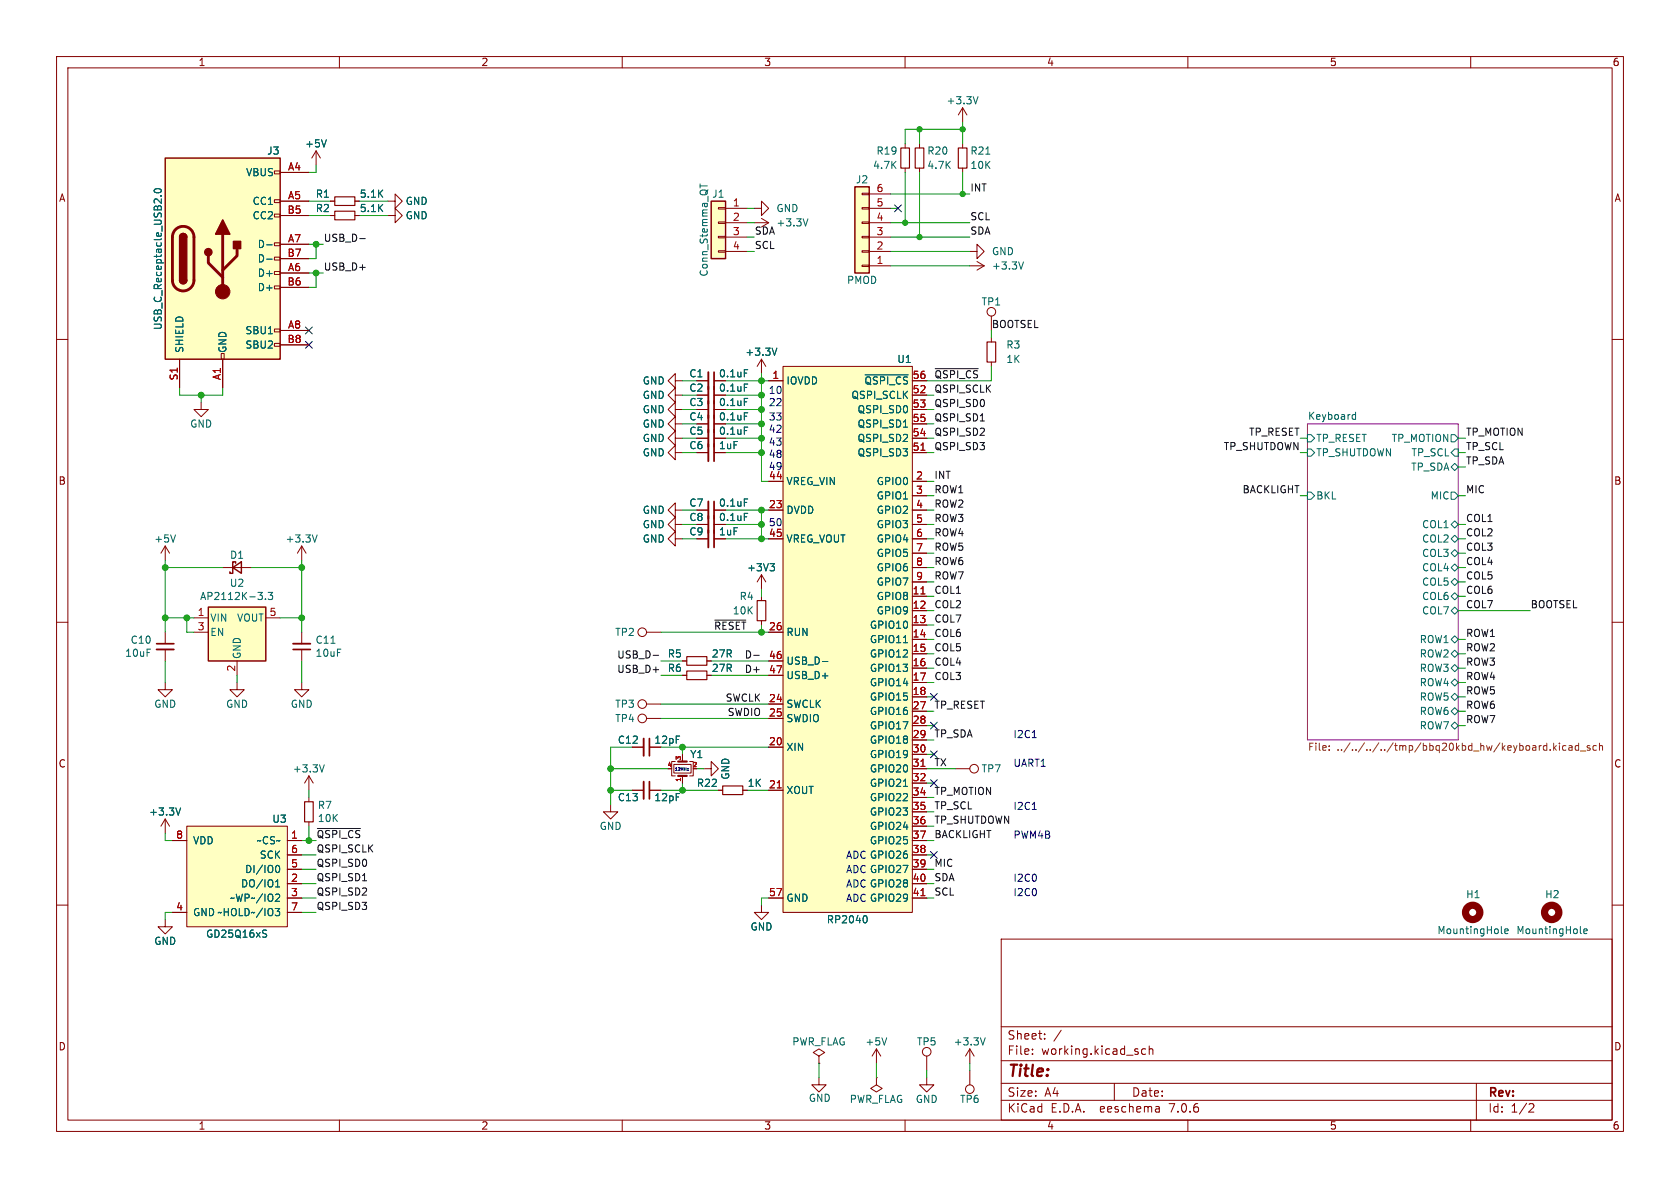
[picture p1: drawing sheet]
<svg xmlns="http://www.w3.org/2000/svg" width="297mm" height="210mm" viewBox="0 0 297 210" stroke-linecap="round" stroke-linejoin="round" font-family="sans-serif">
<g fill="none" stroke="#840000" stroke-width=".18">
<path d="M10 10h277v190h-277zM12 12h273v186h-273zM60 10v2M110 10v2M160 10v2M170.2 19.1v2.5M170.2 19.1l-.8 1.2M170.2 19.1l.7 1.2M210 10v2M260 10v2M48.5 37.8h1v.6h-1zM48.5 35.3h1v.5h-1z"/>
<path d="M48.5 30.2h1v.5h-1zM49.5 38.1h5.1M49.5 30.5h5.1M49.5 35.6h5.1M55.9 26.7l-.8 1.2M55.9 26.7v2.5M55.9 26.7l.7 1.2M58.4 38.1h.8M58.4 35.6h.8M62.7 38.1h.8M62.7 35.6h.8M68.6 38.1h1.2v-1.3l1.3 1.3-1.3 1.3v-1.3"/>
<path d="M68.6 35.6h1.2v-1.3l1.3 1.3-1.3 1.2v-1.2M127 39.2h1.3v.3h-1.3zM127 36.7h1.3v.3h-1.3zM128.3 39.4h3.8M128.3 36.8h3.8M133.3 36.8h1.3v-1.2l1.3 1.2-1.3 1.3v-1.3M133.3 39.4h2.6M134.6 38.6l1.3 .8M135.9 39.4l-1.3 .7M152.4 34.2h1.3v.2h-1.3zM152.4 36.7h1.3v.3h-1.3zM152.4 39.2h1.3v.3h-1.3z"/>
<path d="M153.7 39.4h3.8M153.7 36.8h3.8M153.7 34.3h3.8M160 25.4v.8M160 29.7v.8M162.6 25.4v.8M162.6 29.7v.8M170.2 25.4v.8M170.2 29.7v.8M10 60h2M48.5 58.2h1v.5h-1zM48.5 50.5h1v.6h-1z"/>
<path d="M48.5 48h1v.5h-1zM48.5 45.5h1v.5h-1zM48.5 42.9h1v.5h-1zM49.5 48.3h5.1M49.5 43.2h5.1M49.5 58.4h5.1M49.5 50.8h5.1M49.5 45.7h5.1M127 44.3h1.3v.3h-1.3zM127 41.8h1.3v.2h-1.3zM128.3 44.5h3.8M128.3 41.9h3.8"/>
<path d="M152.4 41.8h1.3v.2h-1.3zM152.4 44.3h1.3v.3h-1.3zM152.4 46.9h1.3v.2h-1.3zM153.7 47h3.8M153.7 44.5h3.8M153.7 41.9h3.8M171.4 44.5h1.3v-1.3l1.3 1.3-1.3 1.2v-1.2M171.4 47h2.6M172.7 46.2l1.3 .8M174 47l-1.3 .8M175.3 55.9v2.5M175.3 59.7v.8"/>
<path d="M285 60h2M31.7 63.5v5.1M35.6 71.1v1.3h1.2l-1.2 1.3-1.3-1.3h1.3M39.1 62.5h.5v1h-.5zM39.4 63.5v5.1M48.5 60.7h1v.5h-1zM49.5 61h5.1M119.4 67.3v-1.3l-1.3 1.3 1.3 1.3v-1.3h1.2M119.4 74.9v-1.2l-1.3 1.2 1.3 1.3v-1.3h1.2M119.4 77.5v-1.3l-1.3 1.3 1.3 1.2v-1.2h1.2M119.4 72.4v-1.3l-1.3 1.3 1.3 1.3v-1.3h1.2M119.4 69.9v-1.3l-1.3 1.3 1.3 1.2v-1.2h1.2"/>
<path d="M123.2 67.3h2M123.2 69.9h2M123.2 72.4h2M123.2 77.5h2M123.2 74.9h2M126.2 67.3h2.1M126.2 69.9h2.1M126.2 72.4h2.1M126.2 77.5h2.1M126.2 74.9h2.1M134.6 63.5v2.5M134.6 63.5l-.7 1.3"/>
<path d="M134.6 63.5l.8 1.3M135.9 67.3h2.5M138.4 64.8h22.9v96.5h-22.9zM161.3 67.3h2.5M161.3 69.9h2.5M161.3 72.4h2.5M161.3 77.5h2.5M161.3 74.9h2.5M175.3 64v.8M29.2 96.5l-.8 1.3M29.2 96.5v2.6M29.2 96.5l.8 1.3"/>
<path d="M53.3 96.5l-.7 1.3M53.3 96.5v2.6M53.3 96.5l.8 1.3M119.4 80v-1.3l-1.3 1.3 1.3 1.3v-1.3h1.2M119.4 92.7v-1.3l-1.3 1.3 1.3 1.3v-1.3h1.2M119.4 95.3v-1.3l-1.3 1.3 1.3 1.2v-1.2h1.2M119.4 90.2v-1.3l-1.3 1.3 1.3 1.2v-1.2h1.2M123.2 95.3h2M123.2 92.7h2M123.2 90.2h2M123.2 80h2M126.2 95.3h2.1"/>
<path d="M126.2 92.7h2.1M126.2 90.2h2.1M126.2 80h2.1M135.9 95.3h2.5M135.9 90.2h2.5M135.9 85.1h2.5M161.3 95.3h2.5M161.3 92.7h2.5M161.3 90.2h2.5M161.3 85.1h2.5M161.3 87.6h2.5M161.3 97.8h2.5"/>
<path d="M161.3 80h2.5M10 110h2M29.2 111.8v2M29.2 114.8v2M34.3 109.2h2.5M34.3 111.8h2.5M39.4 100.3h5M41.9 116.8v2.6M47 109.2h2.5M53.3 111.8v2M53.3 114.8v2M114.3 111.8h2.5"/>
<path d="M120.6 119.4h.8M120.6 116.8h.8M125 119.4h.7M125 116.8h.7M134.6 101.6l.8 1.3M134.6 101.6v2.5M134.6 105.4v.8M134.6 101.6l-.7 1.3M135.9 111.8h2.5M135.9 119.4h2.5M135.9 116.8h2.5M161.3 100.3h2.5"/>
<path d="M161.3 105.4h2.5M161.3 102.9h2.5M161.3 108h2.5M161.3 110.5h2.5M161.3 113h2.5M161.3 115.6h2.5M161.3 118.1h2.5M285 110h2M29.2 120.7v1.2h1.3l-1.3 1.3-1.3-1.3h1.3M41.9 120.7v1.2h1.3l-1.3 1.3-1.3-1.3h1.3M53.3 120.7v1.2h-1.2l1.2 1.3 1.3-1.3h-1.3M54.6 137.2l.8 1.2"/>
<path d="M54.6 137.2v2.5M54.6 137.2l-.8 1.2M111.8 132.1h2M111.8 139.7h2M114.3 127h2.5M114.3 124.5h2.5M114.8 132.1h2M114.8 139.7h2M119.1 135.1h3.1v1.6h-3.1zM119.4 134.6h-.7v2.6h.7M120.6 133.4v1.2M120.6 137.2v1.2"/>
<path d="M121.9 134.6h.7v2.6h-.7M124.5 135.9h1.2v-1.3l1.3 1.3-1.3 1.3v-1.3M127 139.7h.8M131.3 139.7h.8M135.9 132.1h2.5M135.9 139.7h2.5M135.9 127h2.5M135.9 124.5h2.5M161.3 135.9h2.5M161.3 120.7h2.5M161.3 123.2h2.5M161.3 125.7h2.5"/>
<path d="M161.3 128.3h2.5M161.3 130.8h2.5M161.3 133.4h2.5M161.3 138.4h2.5M168.9 135.9h2.5M10 160h2M29.2 144.8v2.5M29.2 144.8l-.8 1.3M29.2 144.8l.8 1.3M30.5 148.6h2.5M33 146.1h17.8v17.7h-17.8zM50.8 148.6h2.5"/>
<path d="M50.8 156.2h2.5M50.8 158.8h2.5M50.8 153.7h2.5M50.8 151.1h2.5M54.6 141v.7M54.6 145.3v.8M107.9 142.2v1.3h1.3l-1.3 1.3-1.2-1.3h1.2M135.9 158.8h2.5M161.3 148.6h2.5M161.3 156.2h2.5M161.3 158.8h2.5M161.3 153.7h2.5"/>
<path d="M161.3 151.1h2.5M161.3 141h2.5M161.3 143.5h2.5M161.3 146.1h2.5M285 160h2M29.2 162.6v1.2h-1.3l1.3 1.3 1.3-1.3h-1.3M30.5 161.3h2.5M50.8 161.3h2.5M134.6 160v1.3h1.3l-1.3 1.3-1.3-1.3h1.3M177 166h108v32h-108zM60 198v2M110 198v2"/>
<path d="M144.8 190.5v1.3h1.2l-1.2 1.2-1.3-1.2h1.3M144.8 186.7l1-.6-1-.7-1 .7 1 .6v1.3M144.8 188h.1M154.9 190.5v1.3l1.1 .6-1.1 .6-1-.6 1-.6M154.9 190.5h.1M154.9 185.4l-.7 1.3M154.9 185.4v2.6M154.9 185.4l.8 1.3M160 198v2M163.8 190.5v1.3h1.3l-1.3 1.2-1.2-1.2h1.2M163.8 186.7v2.5M171.4 185.4v2.6"/>
<path d="M171.4 189.2v2.6M171.4 185.4l-.7 1.3M171.4 185.4l.8 1.3M177 194.5h108M177 191.5h108M177 187.5h108M177 181.5h108M182.5 186.3v.1M182.5 185.5v.1M184.7 183.6v.1M184.7 182.8v.1M187.6 182.1l-1.3 2"/>
<path d="M197 191.5v3M202.5 185.5l-.4-.1-.3 .3v.4l.2 .2h.5M203.2 185.5l.2-.1 .3 .1 .1 .9M203.2 184.9v1.5M204.9 195.7l.1 .9M205 196.5l-.2 .1M205 196h-.2M210 198v2M260 198v2M261 191.5v6.5M270.5 195.1l.5 .1 .2 .3-1 1.1h1"/>
<circle cx="175.3" cy="55.1" r=".76"/>
<circle cx="113.5" cy="111.8" r=".76"/>
<circle cx="113.5" cy="127" r=".76"/>
<circle cx="113.5" cy="124.5" r=".76"/>
<circle cx="172.2" cy="135.9" r=".76"/>
<circle cx="163.8" cy="185.9" r=".76"/>
<circle cx="171.4" cy="192.5" r=".76"/>
</g>
<path d="M231.1 74.9h26.7v55.9h-26.7z" fill="#fff" stroke="#fff" stroke-width=".18"/>
<path d="M231.1 74.9h26.7v55.9h-26.7z" fill="none" stroke="#840084" stroke-width=".18"/>
<g fill="none" stroke="#006464" stroke-width=".18">
<path d="M172.9 17.1l-.4 1.3M27.3 33.5a.75 .75 0 0 1 1.2 .3 .72 .72 0 0 1-1.3-.1zM28.4 34.6h.1M57.7 24.7l-.4 1.3M123.8 32.5v.7M123.8 32.9h1.2M142.8 38.7l-.4 1.2M174.3 27.2h.7M47.1 43.3h1M47.1 45.8h1M180.9 46.3l-.4 1.3M131.6 65.3h.6"/>
<path d="M131.6 75.5h.6M131.6 73h.6M131.6 70.4h.6M131.6 67.9h.6M137.3 61.5l-.4 1.3M152.9 66.3h7.7M159.7 75.5h.7M231.1 76.8h.7l.6 .7-.6 .6h-.7zM231.1 79.4h.7l.6 .6-.6 .6h-.7zM239.2 74.1h.4M239.2 73.3h.4M239.6 72.9v1.2"/>
<path d="M256.5 76.8h.7l.6 .7-.6 .6h-.7zM257.2 79.4h.6v1.2h-.6l-.7-.6zM31 94.6l-.4 1.2M56.1 94.6l-.5 1.2M131.6 90.7h.6M131.6 88.2h.6M136.1 99.6h.8l-.4 .5M231.1 87h.7l.6 .6-.6 .7h-.7zM256.5 95.3l.7-.7 .6 .7-.6 .6zM256.5 92.7l.7-.6 .6 .6-.6 .6zM256.5 97.8l.7-.6 .6 .6-.6 .6zM256.5 87h.7l.6 .6-.6 .7h-.7z"/>
<path d="M256.5 82.6l.7-.7 .6 .7-.6 .6zM45.6 104.7h.8l-.4 .5M46.3 105.3v.6M46.9 105.9v.1M47.4 104.7h.8l-.4 .5 .3 .1v.6l-.1 .1-.6-.1M58.5 113.7h.7M136.7 100.1l.2 .3v.3l-.2 .2M145.4 116.9h1M159.7 113.6h.7M256.5 105.4l.7-.6 .6 .6-.6 .6zM256.5 100.3l.7-.6 .6 .6-.6 .7zM256.5 102.9l.7-.7 .6 .7-.6 .6z"/>
<path d="M256.5 115.6l.7-.7 .6 .7-.6 .6zM256.5 113l.7-.6 .6 .6-.6 .7zM256.5 118.1l.7-.6 .6 .6-.6 .6zM257.2 107.3l.6 .7-.6 .6-.7-.6zM57.3 135.2l-.4 1.3M159.7 139h.7M256.5 125.7l.7-.6 .6 .6-.6 .7zM256.5 123.2l.7-.6 .6 .6-.6 .6zM256.5 120.7l.7-.7 .6 .7-.6 .6zM256.5 128.3l.7-.7 .6 .7-.6 .6zM31.9 142.8l-.4 1.3M48.7 156.8h.7"/>
<path d="M48.7 155.9l.4-.4v1.3M48.8 153.1l.2-.1a.68 .68 0 0 1 .5 .6 .68 .68 0 0 1-.5 .6l-.2-.1M49.3 158.1l.1 .2v.3l-.7 .7h.7M46.7 165l.3 .1 .1 .3-.2 .3h-.3M46.7 164.4l.4 .1M48.7 160.6h.7l-.4 .5M49.2 161.1l.2 .2v.3l-.2 .3M153 161.9a.79 .79 0 0 1 0 1.2M265.4 164.9l.2 .1M266 164.6l.6-.1v-.2l-.4-.1-.2 .2 .1 .6h.5M279.4 164.9l.2 .1M280 164.6l.6-.1-.1-.2-.3-.1-.2 .2 .1 .6h.4"/>
<path d="M156.8 183.5l-.5 1.2M174.2 183.5l-.5 1.2"/>
</g>
<g fill="none" stroke="#725600" stroke-width=".18">
<path d="M235 132.5v.1M235 131.9v.1M273.3 131.8l.2 .1M273.5 131.4v1.2M273.5 132.6h-.2M274.1 132.5v.1M274.7 131.4v1.2M274.8 132.2l.3 .4M275.1 131.8l-.4 .5M275.7 131.4v.1M275.7 131.8v.8M276.8 131.9l-.3-.1-.3 .2 .2 .6h.4"/>
<path d="M277.4 131.9h.5v.7M277.9 132.1l-.4 .1-.2 .1 .2 .3h.4M279.1 131.9l-.4-.1-.2 .2 .1 .6h.5M279.1 131.4v1.2M279.4 132.8h.9M281.1 131.9l-.3-.1-.2 .2v.2l.5 .1v.3h-.5M282.2 131.9l-.3-.1-.3 .2 .1 .6h.5M282.8 131.9l.1-.1 .4 .1v.7M282.8 131.4v1.2"/>
</g>
<path d="M125.2 65.8v15.7M125.2 88.6v8.2M27.7 114.8h3M51.8 113.8h3.1M113.8 130.6v3M113.8 138.2v3" fill="none" stroke="#840000" stroke-width=".33"/>
<path d="M126.2 65.8v15.7M126.2 88.6v8.2M27.7 113.8h3M51.8 114.8h3.1M114.8 130.6v3M114.8 138.2v3" fill="none" stroke="#840000" stroke-width=".3"/>
<path d="M119.9 137.2h1.5M119.9 134.6h1.5" fill="none" stroke="#840000" stroke-width=".38"/>
<g fill="#ffffc2" stroke="#ffffc2" stroke-width=".18">
<path d="M36.8 107.3h10.2v9.5h-10.2z"/>
<path d="M151.1 33h2.6v15.3h-2.6z"/>
<path d="M29.2 27.9h20.3v35.6h-20.3z"/>
<path d="M33 146.1h17.8v17.7h-17.8z"/>
<path d="M138.4 64.8h22.9v96.5h-22.9z"/>
<path d="M125.7 35.6h2.6v10.1h-2.6z"/>
</g>
<path d="M29.2 27.9h20.3v35.6h-20.3zM125.7 35.6h2.6v10.1h-2.6zM151.1 33h2.6v15.3h-2.6zM31.7 49.5a.64 .64 0 0 0 .7 .7 .64 .64 0 0 0 .6-.7M31.7 41.9a.64 .64 0 0 1 .7-.6 .64 .64 0 0 1 .6 .6M41.7 99.6v-.3h-.6v2h-.5v-.2M36.8 107.3h10.2v9.5h-10.2zM41.1 100.3l1.6-1v2z" fill="none" stroke="#840000" stroke-width=".25"/>
<path d="M59.2 37.3h3.5v1.6h-3.5zM59.2 34.8h3.5v1.5h-3.5zM159.3 26.2h1.5v3.5h-1.5zM161.8 26.2h1.5v3.5h-1.5zM169.4 26.2h1.5v3.5h-1.5zM174.5 60.5h1.5v3.5h-1.5zM121.4 118.6h3.6v1.5h-3.6zM121.4 116.1h3.6v1.5h-3.6zM133.9 106.2h1.5v3.5h-1.5zM127.8 138.9h3.5v1.6h-3.5zM53.8 141.7h1.6v3.6h-1.6z" fill="none" stroke="#840000" stroke-width=".2"/>
<g fill="none" stroke="#840000" stroke-width="1.3">
<circle cx="260.4" cy="161.3" r="1.27"/>
<circle cx="274.3" cy="161.3" r="1.27"/>
</g>
<path d="M31 40.6a1.9 1.9 0 0 1 2.1-.4 1.9 1.9 0 0 1 1.2 1.7v7.6a1.91 1.91 0 0 1-1.9 1.9 1.91 1.91 0 0 1-1.9-1.9v-7.8l.2-.6zM36.8 45.2v1.3l2.6 2.5M39.4 41.4v10.2M41.9 43.9v1.3l-2.5 2.6" fill="none" stroke="#840000" stroke-width=".51"/>
<g fill="#840000" stroke="#840000" stroke-width=".25">
<path d="M31.7 49.5h1.3a.64 .64 0 0 1-.6 .7 .64 .64 0 0 1-.7-.7z"/>
<path d="M31.7 41.9h1.3v7.6h-1.3z"/>
<path d="M31.9 41.5a.64 .64 0 0 1 .7-.2 .64 .64 0 0 1 .4 .6h-1.3z"/>
<path d="M39.4 38.9l1.2 2.5h-2.5z"/>
<path d="M41.3 42.7h1.2v1.2h-1.2z"/>
<circle cx="36.8" cy="44.6" r=".63"/>
</g>
<circle cx="39.4" cy="51.6" r="1.27" fill="#840000" stroke="#840000" stroke-width=".18"/>
<path d="M162.8 79.6h.7M162.8 105h.7M137.4 139.3h.7M162.8 135.5h.7M162.8 158.3h.7" fill="none" stroke="#a90000" stroke-width=".18"/>
<path d="M63.6 42.2h1M165.3 65.2h7.6M173.3 74.4h.7M115.5 115.8h.9M126.4 109.6h5.5M133.2 115.8h1M56.1 146.5h7.6M64.1 155.7h.7" fill="none" stroke="#0f0f0f" stroke-width=".18"/>
<path d="M121.5 135.9h.2l-.2 .3h.2M182.5 130.4h.7M182.5 143.1h.7" fill="none" stroke="#0000c2" stroke-width=".18"/>
<g fill="none" stroke="#009600" stroke-width=".18">
<path d="M54.6 35.6h3.8M54.6 38.1h3.8M55.9 29.2v1.3h-1.3M63.5 35.6h5.1M63.5 38.1h5.1M132.1 36.8h1.2M132.1 39.4h1.2M157.5 36.8h1.2M157.5 39.4h13.9M157.5 34.3h13.9M160 30.5v8.9M162.6 22.9v2.5"/>
<path d="M162.6 30.5v11.4M170.2 21.6v3.8M170.2 30.5v3.8M170.2 22.9h-10.2v2.5M54.6 43.2h2.5M54.6 48.3h2.5M55.9 43.2v2.5h-1.3M55.9 48.3v2.5h-1.3M132.1 41.9h1.2M132.1 44.5h1.2M157.5 41.9h13.9M157.5 44.5h13.9"/>
<path d="M157.5 47h13.9M175.3 58.4v1.3M31.7 68.6v1.3h7.7v-1.3M35.6 69.9v1.2M120.6 69.9h2.6M120.6 67.3h2.6M120.6 74.9h2.6M120.6 77.5h2.6M120.6 72.4h2.6M128.3 69.9h6.3M128.3 67.3h7.6M128.3 74.9h6.3"/>
<path d="M128.3 77.5h6.3M128.3 72.4h6.3M134.6 66v19.1h1.3M163.8 69.9h1.3M163.8 74.9h1.3M163.8 77.5h1.3M163.8 72.4h1.3M175.3 64.8v2.5h-11.5M229.9 77.5h1.2M257.8 77.5h1.3M29.2 99.1v12.7M53.3 99.1v12.7"/>
<path d="M120.6 92.7h2.6M120.6 80h2.6M120.6 90.2h2.6M120.6 95.3h2.6M128.3 92.7h6.3M128.3 80h6.3M128.3 90.2h7.6M128.3 95.3h7.6M134.6 90.2v5.1M163.8 92.7h1.3M163.8 85.1h1.3M163.8 80h1.3"/>
<path d="M163.8 97.8h1.3M163.8 90.2h1.3M163.8 95.3h1.3M163.8 87.6h1.3M229.9 80h1.2M229.9 87.6h1.2M257.8 92.7h1.3M257.8 80h1.3M257.8 97.8h1.3M257.8 95.3h1.3M257.8 87.6h1.3M257.8 82.6h1.3"/>
<path d="M29.2 116.8v3.9M29.2 109.2h5.1M29.2 100.3h10.2M33 109.2v2.6h1.3M41.9 119.4v1.3M44.4 100.3h8.9M49.5 109.2h3.8M53.3 116.8v3.9M116.8 111.8h19.1M116.8 119.4h3.8M116.8 116.8h3.8M125.7 119.4h10.2"/>
<path d="M125.7 116.8h10.2M134.6 104.1v1.3M163.8 108h1.3M163.8 105.4h1.3M163.8 100.3h1.3M163.8 110.5h1.3M163.8 102.9h1.3M163.8 115.6h1.3M163.8 118.1h1.3M163.8 113h1.3M257.8 108h12.7M257.8 105.4h1.3"/>
<path d="M257.8 100.3h1.3M257.8 102.9h1.3M257.8 115.6h1.3M257.8 118.1h1.3M257.8 113h1.3M54.6 139.7v1.3M107.9 135.9h10.2M107.9 139.7h3.9M111.8 132.1h-3.9v10.1M116.8 139.7h10.2M116.8 132.1h19.1M116.8 124.5h19.1"/>
<path d="M116.8 127h19.1M120.6 132.1v1.3M120.6 138.4v1.3M123.2 135.9h1.3M132.1 139.7h3.8M163.8 133.4h1.3M163.8 130.8h1.3M163.8 128.3h1.3M163.8 125.7h1.3M163.8 123.2h1.3M163.8 120.7h1.3M163.8 135.9h5.1"/>
<path d="M163.8 138.4h1.3M257.8 128.3h1.3M257.8 125.7h1.3M257.8 123.2h1.3M257.8 120.7h1.3M29.2 147.3v1.3h1.3M53.3 148.6h2.6M53.3 158.8h2.6M53.3 153.7h2.6M53.3 156.2h2.6M53.3 151.1h2.6M54.6 146.1v2.5"/>
<path d="M135.9 158.8h-1.3v1.2M163.8 148.6h1.3M163.8 158.8h1.3M163.8 153.7h1.3M163.8 156.2h1.3M163.8 151.1h1.3M163.8 143.5h1.3M163.8 141h1.3M163.8 146.1h1.3M30.5 161.3h-1.3v1.3M53.3 161.3h2.6M144.8 188v2.5"/>
<path d="M154.9 188v2.5M163.8 189.2v1.3M171.4 188v1.2"/>
</g>
<g fill="none" stroke="#000084" stroke-width=".18">
<path d="M158.1 36.2l1.3 1.2M159.4 36.2l-1.3 1.2M54 57.8l1.2 1.2M55.2 57.8l-1.2 1.2M54 60.4l1.2 1.2M55.2 60.4l-1.2 1.2M164.5 122.6l1.2 1.2M164.5 127.7l1.2 1.2M164.5 132.7l1.2 1.3M164.5 137.8l1.2 1.2M165.7 122.6l-1.2 1.2M165.7 127.7l-1.2 1.2"/>
<path d="M165.7 132.7l-1.2 1.3M165.7 137.8l-1.2 1.2M164.5 150.5l1.2 1.2M165.7 150.5l-1.2 1.2"/>
</g>
<g fill="#009600" stroke="#009600" stroke-width=".18">
<circle cx="33" cy="109.2" r=".51"/>
<circle cx="29.2" cy="109.2" r=".51"/>
<circle cx="53.3" cy="109.2" r=".51"/>
<circle cx="53.3" cy="100.3" r=".51"/>
<circle cx="29.2" cy="100.3" r=".51"/>
<circle cx="134.6" cy="77.5" r=".51"/>
<circle cx="134.6" cy="80" r=".51"/>
<circle cx="134.6" cy="69.9" r=".51"/>
<circle cx="134.6" cy="74.9" r=".51"/>
<circle cx="134.6" cy="72.4" r=".51"/>
<circle cx="134.6" cy="67.3" r=".51"/>
<circle cx="108" cy="139.7" r=".51"/>
<circle cx="108" cy="135.9" r=".51"/>
<circle cx="120.7" cy="132.1" r=".51"/>
<circle cx="120.7" cy="139.7" r=".51"/>
<circle cx="54.6" cy="148.6" r=".51"/>
<circle cx="134.6" cy="95.3" r=".51"/>
<circle cx="134.6" cy="111.8" r=".51"/>
<circle cx="134.6" cy="90.2" r=".51"/>
<circle cx="134.6" cy="92.7" r=".51"/>
<circle cx="55.9" cy="48.3" r=".51"/>
<circle cx="35.6" cy="69.9" r=".51"/>
<circle cx="55.9" cy="43.2" r=".51"/>
<circle cx="170.2" cy="22.9" r=".46"/>
<circle cx="170.2" cy="34.3" r=".46"/>
<circle cx="162.6" cy="41.9" r=".46"/>
<circle cx="160" cy="39.4" r=".46"/>
<circle cx="162.6" cy="22.9" r=".46"/>
</g>
<text font-size="2.8" fill="#840000" x="178" y="190.9">Title:</text>
<g font-size="2.1" fill="#840000">
<text x="178" y="184">Sheet:</text>
<text x="178" y="186.7">File:</text>
<text x="184.1" y="186.7">working.kicad_sch</text>
<text x="178" y="196.9">KiCad</text>
<text x="178" y="194.1">Size:</text>
<text x="184.7" y="194.1">A4</text>
<text x="185.7" y="196.9">E.D.A.</text>
<text x="194.6" y="196.9">eeschema</text>
<text x="200" y="194.1">Date:</text>
<text x="207" y="196.9">7.0.6</text>
<text x="263" y="194.3">Rev:</text>
<text x="263" y="196.9">Id:</text>
<text x="267.1" y="196.9">1/2</text>
</g>
<g font-size="1.8" fill="#840000">
<text x="35" y="11.9">1</text>
<text x="85" y="11.9">2</text>
<text x="135" y="11.9">3</text>
<text x="185" y="11.9">4</text>
<text x="235" y="11.9">5</text>
<text x="285" y="11.9">6</text>
<text x="10.3" y="35.9">A</text>
<text x="285.3" y="35.9">A</text>
<text x="10.3" y="85.9">B</text>
<text x="285.3" y="85.9">B</text>
<text x="10.3" y="135.9">C</text>
<text x="285.3" y="135.9">C</text>
<text x="10.3" y="185.9">D</text>
<text x="285.3" y="185.9">D</text>
<text x="35" y="199.9">1</text>
<text x="85" y="199.9">2</text>
<text x="135" y="199.9">3</text>
<text x="185" y="199.9">4</text>
<text x="235" y="199.9">5</text>
<text x="285" y="199.9">6</text>
</g>
<g font-size="1.8" fill="#006464">
<text x="167.2" y="18.6">+3.3V</text>
<text x="47.1" y="27.5">J3</text>
<text x="53.8" y="26.3">+5V</text>
<text x="154.8" y="27.5">R19</text>
<text x="163.8" y="27.5">R20</text>
<text x="171.5" y="27.5">R21</text>
<text x="43.4" y="31.3">VBUS</text>
<text x="55.7" y="35.2">R1</text>
<text x="63.5" y="35.2">5.1K</text>
<text x="125.8" y="35.2">J1</text>
<text x="151.2" y="32.6">J2</text>
<text x="154.2" y="30.1">4.7K</text>
<text x="163.8" y="30.1">4.7K</text>
<text x="171.5" y="30.1">10K</text>
<text x="44.6" y="36.4">CC1</text>
<text x="44.6" y="39">CC2</text>
<text x="55.7" y="37.7">R2</text>
<text x="63.5" y="37.7">5.1K</text>
<text x="71.6" y="39">GND</text>
<text x="71.6" y="36.4">GND</text>
<text x="137.2" y="37.7">GND</text>
<text x="137.2" y="40.2">+3.3V</text>
<text x="45.5" y="44">D-</text>
<text x="45.5" y="46.6">D-</text>
<text x="175.3" y="45.3">GND</text>
<text x="175.3" y="47.9">+3.3V</text>
<text x="45.5" y="49.1">D+</text>
<text x="45.5" y="51.7">D+</text>
<text x="125.3" y="49" transform="rotate(-90 125.3 49)">Conn_Stemma_QT</text>
<text x="149.6" y="50.4">PMOD</text>
<text x="28.8" y="58.4" transform="rotate(-90 28.8 58.4)">USB_C_Receptacle_USB2.0</text>
<text x="43.3" y="59.3">SBU1</text>
<text x="173.4" y="54.2">TP1</text>
<text x="32.6" y="62.5" transform="rotate(-90 32.6 62.5)">SHIELD</text>
<text x="40.2" y="62.5" transform="rotate(-90 40.2 62.5)">GND</text>
<text x="43.3" y="61.8">SBU2</text>
<text x="131.7" y="63.1">+3.3V</text>
<text x="158.5" y="64.4">U1</text>
<text x="177.8" y="61.8">R3</text>
<text x="177.8" y="64.4">1K</text>
<text x="113.5" y="68.2">GND</text>
<text x="113.5" y="70.7">GND</text>
<text x="121.8" y="66.9">C1</text>
<text x="121.8" y="72">C3</text>
<text x="121.8" y="69.4">C2</text>
<text x="127" y="66.9">0.1uF</text>
<text x="127" y="72">0.1uF</text>
<text x="127" y="69.4">0.1uF</text>
<text x="138.9" y="68.2">IOVDD</text>
<text x="150.4" y="70.7">QSPI_SCLK</text>
<text x="152.7" y="68.2">~{QSPI_CS}</text>
<text x="33.5" y="75.8">GND</text>
<text x="113.5" y="75.8">GND</text>
<text x="113.5" y="73.3">GND</text>
<text x="121.8" y="77.1">C5</text>
<text x="121.8" y="74.5">C4</text>
<text x="127" y="77.1">0.1uF</text>
<text x="127" y="74.5">0.1uF</text>
<text x="151.5" y="73.3">QSPI_SD0</text>
<text x="151.5" y="75.8">QSPI_SD1</text>
<text x="231.1" y="74.3">Keyboard</text>
<text x="113.5" y="80.9">GND</text>
<text x="113.5" y="78.3">GND</text>
<text x="121.8" y="79.6">C6</text>
<text x="127" y="79.6">1uF</text>
<text x="151.5" y="80.9">QSPI_SD3</text>
<text x="151.5" y="78.3">QSPI_SD2</text>
<text x="232.6" y="78.3">TP_RESET</text>
<text x="232.6" y="80.9">TP_SHUTDOWN</text>
<text x="245.9" y="78.3">TP_MOTION</text>
<text x="249.4" y="83.4">TP_SDA</text>
<text x="249.4" y="80.9">TP_SCL</text>
<text x="121.8" y="89.8">C7</text>
<text x="127" y="89.8">0.1uF</text>
<text x="138.9" y="86">VREG_VIN</text>
<text x="154.9" y="86">GPIO0</text>
<text x="154.9" y="88.5">GPIO1</text>
<text x="232.6" y="88.5">BKL</text>
<text x="252.8" y="88.5">MIC</text>
<text x="113.5" y="93.6">GND</text>
<text x="113.5" y="91">GND</text>
<text x="121.8" y="94.8">C9</text>
<text x="121.8" y="92.3">C8</text>
<text x="127" y="94.8">1uF</text>
<text x="127" y="92.3">0.1uF</text>
<text x="138.9" y="91">DVDD</text>
<text x="154.9" y="91">GPIO2</text>
<text x="154.9" y="93.6">GPIO3</text>
<text x="251.3" y="93.6">COL1</text>
<text x="27.2" y="96.1">+5V</text>
<text x="40.6" y="99">D1</text>
<text x="50.4" y="96.1">+3.3V</text>
<text x="113.5" y="96.1">GND</text>
<text x="132" y="101.2">+3V3</text>
<text x="138.9" y="96.1">VREG_VOUT</text>
<text x="154.9" y="96.1">GPIO4</text>
<text x="154.9" y="98.7">GPIO5</text>
<text x="154.9" y="101.2">GPIO6</text>
<text x="251.3" y="101.2">COL4</text>
<text x="251.3" y="96.1">COL2</text>
<text x="251.3" y="98.7">COL3</text>
<text x="35.3" y="106.3">AP2112K-3.3</text>
<text x="40.5" y="103.9">U2</text>
<text x="130.7" y="106.3">R4</text>
<text x="154.9" y="106.3">GPIO8</text>
<text x="154.9" y="103.7">GPIO7</text>
<text x="251.3" y="106.3">COL6</text>
<text x="251.3" y="103.7">COL5</text>
<text x="23" y="114">C10</text>
<text x="37.1" y="110.1">VIN</text>
<text x="37.1" y="112.6">EN</text>
<text x="41.8" y="110.1">VOUT</text>
<text x="55.7" y="114">C11</text>
<text x="108.7" y="112.6">TP2</text>
<text x="129.4" y="108.8">10K</text>
<text x="138.9" y="112.6">RUN</text>
<text x="153.7" y="111.4">GPIO10</text>
<text x="153.7" y="113.9">GPIO11</text>
<text x="154.9" y="108.8">GPIO9</text>
<text x="250.9" y="113.9">ROW1</text>
<text x="251.3" y="108.8">COL7</text>
<text x="22" y="116.3">10uF</text>
<text x="42.8" y="116.6" transform="rotate(-90 42.8 116.6)">GND</text>
<text x="55.7" y="116.3">10uF</text>
<text x="118" y="119">R6</text>
<text x="118" y="116.4">R5</text>
<text x="125.7" y="119">27R</text>
<text x="125.7" y="116.4">27R</text>
<text x="138.9" y="117.7">USB_D-</text>
<text x="153.7" y="116.4">GPIO12</text>
<text x="153.7" y="119">GPIO13</text>
<text x="250.9" y="116.4">ROW2</text>
<text x="250.9" y="119">ROW3</text>
<text x="27.2" y="125.3">GND</text>
<text x="39.9" y="125.3">GND</text>
<text x="51.3" y="125.3">GND</text>
<text x="108.7" y="125.3">TP3</text>
<text x="138.9" y="125.3">SWCLK</text>
<text x="138.9" y="120.2">USB_D+</text>
<text x="153.7" y="121.5">GPIO14</text>
<text x="153.7" y="124.1">GPIO15</text>
<text x="250.9" y="124.1">ROW5</text>
<text x="250.9" y="121.5">ROW4</text>
<text x="108.7" y="127.9">TP4</text>
<text x="109.1" y="131.7">C12</text>
<text x="115.6" y="131.7">12pF</text>
<text x="138.9" y="127.9">SWDIO</text>
<text x="153.7" y="126.6">GPIO16</text>
<text x="153.7" y="129.1">GPIO17</text>
<text x="153.7" y="131.7">GPIO18</text>
<text x="250.9" y="126.6">ROW6</text>
<text x="250.9" y="129.1">ROW7</text>
<text x="51.7" y="136.8">+3.3V</text>
<text x="121.9" y="134.2">Y1</text>
<text x="129.1" y="137.9" transform="rotate(-90 129.1 137.9)">GND</text>
<text x="138.9" y="132.9">XIN</text>
<text x="153.7" y="134.2">GPIO19</text>
<text x="153.7" y="136.8">GPIO20</text>
<text x="173.4" y="136.8">TP7</text>
<text x="56.1" y="143.2">R7</text>
<text x="109.1" y="141.8">C13</text>
<text x="115.6" y="141.8">12pF</text>
<text x="123.1" y="139.3">R22</text>
<text x="132.1" y="139.3">1K</text>
<text x="138.9" y="140.6">XOUT</text>
<text x="153.7" y="139.3">GPIO21</text>
<text x="153.7" y="141.8">GPIO22</text>
<text x="26.3" y="144.4">+3.3V</text>
<text x="34" y="149.5">VDD</text>
<text x="45.3" y="149.5">~CS~</text>
<text x="48" y="145.6">U3</text>
<text x="56.1" y="145.5">10K</text>
<text x="105.9" y="146.9">GND</text>
<text x="153.7" y="144.4">GPIO23</text>
<text x="153.7" y="146.9">GPIO24</text>
<text x="153.7" y="149.5">GPIO25</text>
<text x="43.2" y="154.5">DI/IO0</text>
<text x="45.8" y="152">SCK</text>
<text x="153.7" y="152">GPIO26</text>
<text x="153.7" y="154.5">GPIO27</text>
<text x="40.6" y="159.6">~WP~/IO2</text>
<text x="42.5" y="157.1">DO/IO1</text>
<text x="138.9" y="159.6">GND</text>
<text x="153.7" y="157.1">GPIO28</text>
<text x="153.7" y="159.6">GPIO29</text>
<text x="259.1" y="159">H1</text>
<text x="273.1" y="159">H2</text>
<text x="27.2" y="167.2">GND</text>
<text x="34" y="162.2">GND ~HOLD~/IO3</text>
<text x="36.3" y="166">GD25Q16xS</text>
<text x="132.6" y="164.7">GND</text>
<text x="146.1" y="163.4">RP2040</text>
<text x="254" y="165.3">MountingHole</text>
<text x="268" y="165.3">MountingHole</text>
<text x="140" y="185">PWR_FLAG</text>
<text x="152.9" y="185">+5V</text>
<text x="162" y="185">TP5</text>
<text x="168.5" y="185">+3.3V</text>
<text x="142.9" y="195">GND</text>
<text x="150.1" y="195.2">PWR_FLAG</text>
<text x="161.8" y="195.2">GND</text>
<text x="169.6" y="195.2">TP6</text>
</g>
<g font-size="1.8" fill="#a90000">
<text x="50.8" y="30.2">A4</text>
<text x="50.8" y="35.3">A5</text>
<text x="154.9" y="34">6</text>
<text x="50.7" y="37.8">B5</text>
<text x="129.5" y="36.6">1</text>
<text x="129.5" y="39.1">2</text>
<text x="129.5" y="41.7">3</text>
<text x="154.9" y="41.7">3</text>
<text x="154.9" y="39.1">4</text>
<text x="154.9" y="36.6">5</text>
<text x="50.7" y="45.5">B7</text>
<text x="50.8" y="42.9">A7</text>
<text x="129.5" y="44.2">4</text>
<text x="154.9" y="46.7">1</text>
<text x="154.9" y="44.2">2</text>
<text x="50.7" y="50.5">B6</text>
<text x="50.8" y="48">A6</text>
<text x="50.8" y="58.2">A8</text>
<text x="50.7" y="60.7">B8</text>
<text x="31.5" y="67.4" transform="rotate(-90 31.5 67.4)">S1</text>
<text x="39.1" y="67.3" transform="rotate(-90 39.1 67.3)">A1</text>
<text x="136.5" y="67.1">1</text>
<text x="161.2" y="69.6">52</text>
<text x="161.2" y="67.1">56</text>
<text x="161.2" y="72.1">53</text>
<text x="161.2" y="77.2">54</text>
<text x="161.2" y="74.7">55</text>
<text x="161.2" y="79.8">51</text>
<text x="135.8" y="89.9">23</text>
<text x="135.8" y="84.8">44</text>
<text x="161.9" y="84.8">2</text>
<text x="161.9" y="87.4">3</text>
<text x="161.9" y="89.9">4</text>
<text x="135.8" y="93.1">50</text>
<text x="135.8" y="95">45</text>
<text x="161.9" y="92.5">5</text>
<text x="161.9" y="95">6</text>
<text x="161.9" y="97.5">7</text>
<text x="161.9" y="100.1">8</text>
<text x="161.2" y="105.2">11</text>
<text x="161.2" y="107.7">12</text>
<text x="161.9" y="102.6">9</text>
<text x="34.9" y="109">1</text>
<text x="34.9" y="111.5">3</text>
<text x="47.6" y="109">5</text>
<text x="135.8" y="111.5">26</text>
<text x="161.2" y="110.2">13</text>
<text x="161.2" y="112.8">14</text>
<text x="41.7" y="118.8" transform="rotate(-90 41.7 118.8)">2</text>
<text x="135.8" y="116.6">46</text>
<text x="135.8" y="119.1">47</text>
<text x="161.2" y="115.3">15</text>
<text x="161.2" y="117.9">16</text>
<text x="135.8" y="124.2">24</text>
<text x="161.2" y="120.4">17</text>
<text x="161.2" y="122.9">18</text>
<text x="161.2" y="125.5">27</text>
<text x="135.8" y="131.8">20</text>
<text x="135.8" y="126.7">25</text>
<text x="161.2" y="128">28</text>
<text x="161.2" y="130.6">29</text>
<text x="161.2" y="133.1">30</text>
<text x="161.2" y="135.6">31</text>
<text x="135.8" y="139.4">21</text>
<text x="161.2" y="138.2">32</text>
<text x="161.2" y="140.7">34</text>
<text x="161.2" y="143.3">35</text>
<text x="31" y="148.3">8</text>
<text x="51.4" y="148.3">1</text>
<text x="161.2" y="145.8">36</text>
<text x="161.2" y="148.3">37</text>
<text x="51.4" y="156">2</text>
<text x="51.4" y="153.4">5</text>
<text x="51.4" y="150.9">6</text>
<text x="161.2" y="150.9">38</text>
<text x="161.2" y="153.4">39</text>
<text x="161.2" y="156">40</text>
<text x="31" y="161">4</text>
<text x="51.4" y="158.5">3</text>
<text x="51.4" y="161">7</text>
<text x="135.8" y="158.5">57</text>
<text x="161.2" y="158.5">41</text>
</g>
<g font-size="1.8" fill="#0f0f0f">
<text x="171.4" y="33.9">INT</text>
<text x="133.3" y="41.6">SDA</text>
<text x="171.4" y="39">SCL</text>
<text x="171.4" y="41.6">SDA</text>
<text x="57.1" y="42.8">USB_D-</text>
<text x="57.1" y="47.9">USB_D+</text>
<text x="133.3" y="44.1">SCL</text>
<text x="175.3" y="58.1">BOOTSEL</text>
<text x="165.1" y="67">~{QSPI_CS}</text>
<text x="165.1" y="69.5">QSPI_SCLK</text>
<text x="165.1" y="77.1">QSPI_SD2</text>
<text x="165.1" y="72">QSPI_SD0</text>
<text x="165.1" y="74.6">QSPI_SD1</text>
<text x="220.7" y="77.1">TP_RESET</text>
<text x="259.1" y="77.1">TP_MOTION</text>
<text x="165.1" y="79.7">QSPI_SD3</text>
<text x="216.2" y="79.7">TP_SHUTDOWN</text>
<text x="259.1" y="82.2">TP_SDA</text>
<text x="259.1" y="79.7">TP_SCL</text>
<text x="165.1" y="89.8">ROW2</text>
<text x="165.1" y="87.3">ROW1</text>
<text x="165.1" y="84.7">INT</text>
<text x="219.6" y="87.3">BACKLIGHT</text>
<text x="259.1" y="87.3">MIC</text>
<text x="165.1" y="92.4">ROW3</text>
<text x="165.1" y="94.9">ROW4</text>
<text x="259.1" y="94.9">COL2</text>
<text x="259.1" y="92.4">COL1</text>
<text x="165.1" y="97.4">ROW5</text>
<text x="165.1" y="100">ROW6</text>
<text x="259.1" y="100">COL4</text>
<text x="259.1" y="97.4">COL3</text>
<text x="165.1" y="107.6">COL2</text>
<text x="165.1" y="102.5">ROW7</text>
<text x="165.1" y="105.1">COL1</text>
<text x="259.1" y="102.5">COL5</text>
<text x="259.1" y="105.1">COL6</text>
<text x="259.1" y="107.6">COL7</text>
<text x="270.5" y="107.6">BOOTSEL</text>
<text x="165.1" y="110.1">COL7</text>
<text x="165.1" y="112.7">COL6</text>
<text x="259.1" y="112.7">ROW1</text>
<text x="109" y="116.5">USB_D-</text>
<text x="109" y="119">USB_D+</text>
<text x="131.6" y="116.5">D-</text>
<text x="131.6" y="119">D+</text>
<text x="165.1" y="117.8">COL4</text>
<text x="165.1" y="115.2">COL5</text>
<text x="259.1" y="117.8">ROW3</text>
<text x="259.1" y="115.2">ROW2</text>
<text x="128.2" y="124.1">SWCLK</text>
<text x="165.1" y="120.3">COL3</text>
<text x="165.1" y="125.4">TP_RESET</text>
<text x="259.1" y="122.8">ROW5</text>
<text x="259.1" y="120.3">ROW4</text>
<text x="259.1" y="125.4">ROW6</text>
<text x="128.6" y="126.7">SWDIO</text>
<text x="165.1" y="130.5">TP_SDA</text>
<text x="259.1" y="127.9">ROW7</text>
<text x="165.1" y="135.5">TX</text>
<text x="165.1" y="140.6">TP_MOTION</text>
<text x="165.1" y="143.2">TP_SCL</text>
<text x="55.9" y="148.2">~{QSPI_CS}</text>
<text x="165.1" y="145.7">TP_SHUTDOWN</text>
<text x="165.1" y="148.2">BACKLIGHT</text>
<text x="55.9" y="155.9">QSPI_SD1</text>
<text x="55.9" y="153.3">QSPI_SD0</text>
<text x="55.9" y="150.8">QSPI_SCLK</text>
<text x="165.1" y="153.3">MIC</text>
<text x="165.1" y="155.9">SDA</text>
<text x="55.9" y="158.4">QSPI_SD2</text>
<text x="55.9" y="160.9">QSPI_SD3</text>
<text x="165.1" y="158.4">SCL</text>
</g>
<g font-size="1.8" fill="#0000c2">
<text x="135.8" y="71.9">22</text>
<text x="135.8" y="69.7">10</text>
<text x="135.8" y="76.6">42</text>
<text x="135.8" y="74.4">33</text>
<text x="135.8" y="81">48</text>
<text x="135.8" y="83.2">49</text>
<text x="135.8" y="78.9">43</text>
<text x="179.1" y="130.6">I2C1</text>
<text x="179.1" y="135.6">UART1</text>
<text x="179.1" y="143.3">I2C1</text>
<text x="179.1" y="148.3">PWM4B</text>
<text x="149.5" y="154.4">ADC GPIO27</text>
<text x="149.5" y="151.9">ADC GPIO26</text>
<text x="179.1" y="156">I2C0</text>
<text x="149.5" y="159.5">ADC GPIO29</text>
<text x="149.5" y="157">ADC GPIO28</text>
<text x="179.1" y="158.5">I2C0</text>
</g>
<text font-size="1.8" fill="#009600" x="126.1" y="111.4">~{RESET}</text>
<g font-size="1.8" fill="#725600">
<text x="231.1" y="133">File:</text>
<text x="236.4" y="133">../../../../tmp/bbq20kbd_hw/keyboard.kicad_sch</text>
</g>
<g font-size="1.1" fill="#a90000">
<text x="117.9" y="135.6">4</text>
<text x="120.4" y="134.5" transform="rotate(-90 120.4 134.5)">3</text>
<text x="122.4" y="135.6">2</text>
<text x="120.4" y="138.3" transform="rotate(-90 120.4 138.3)">1</text>
</g>
<text font-size=".7" fill="#0000c2" x="119.1" y="136.3">12MHz</text>
</svg>
